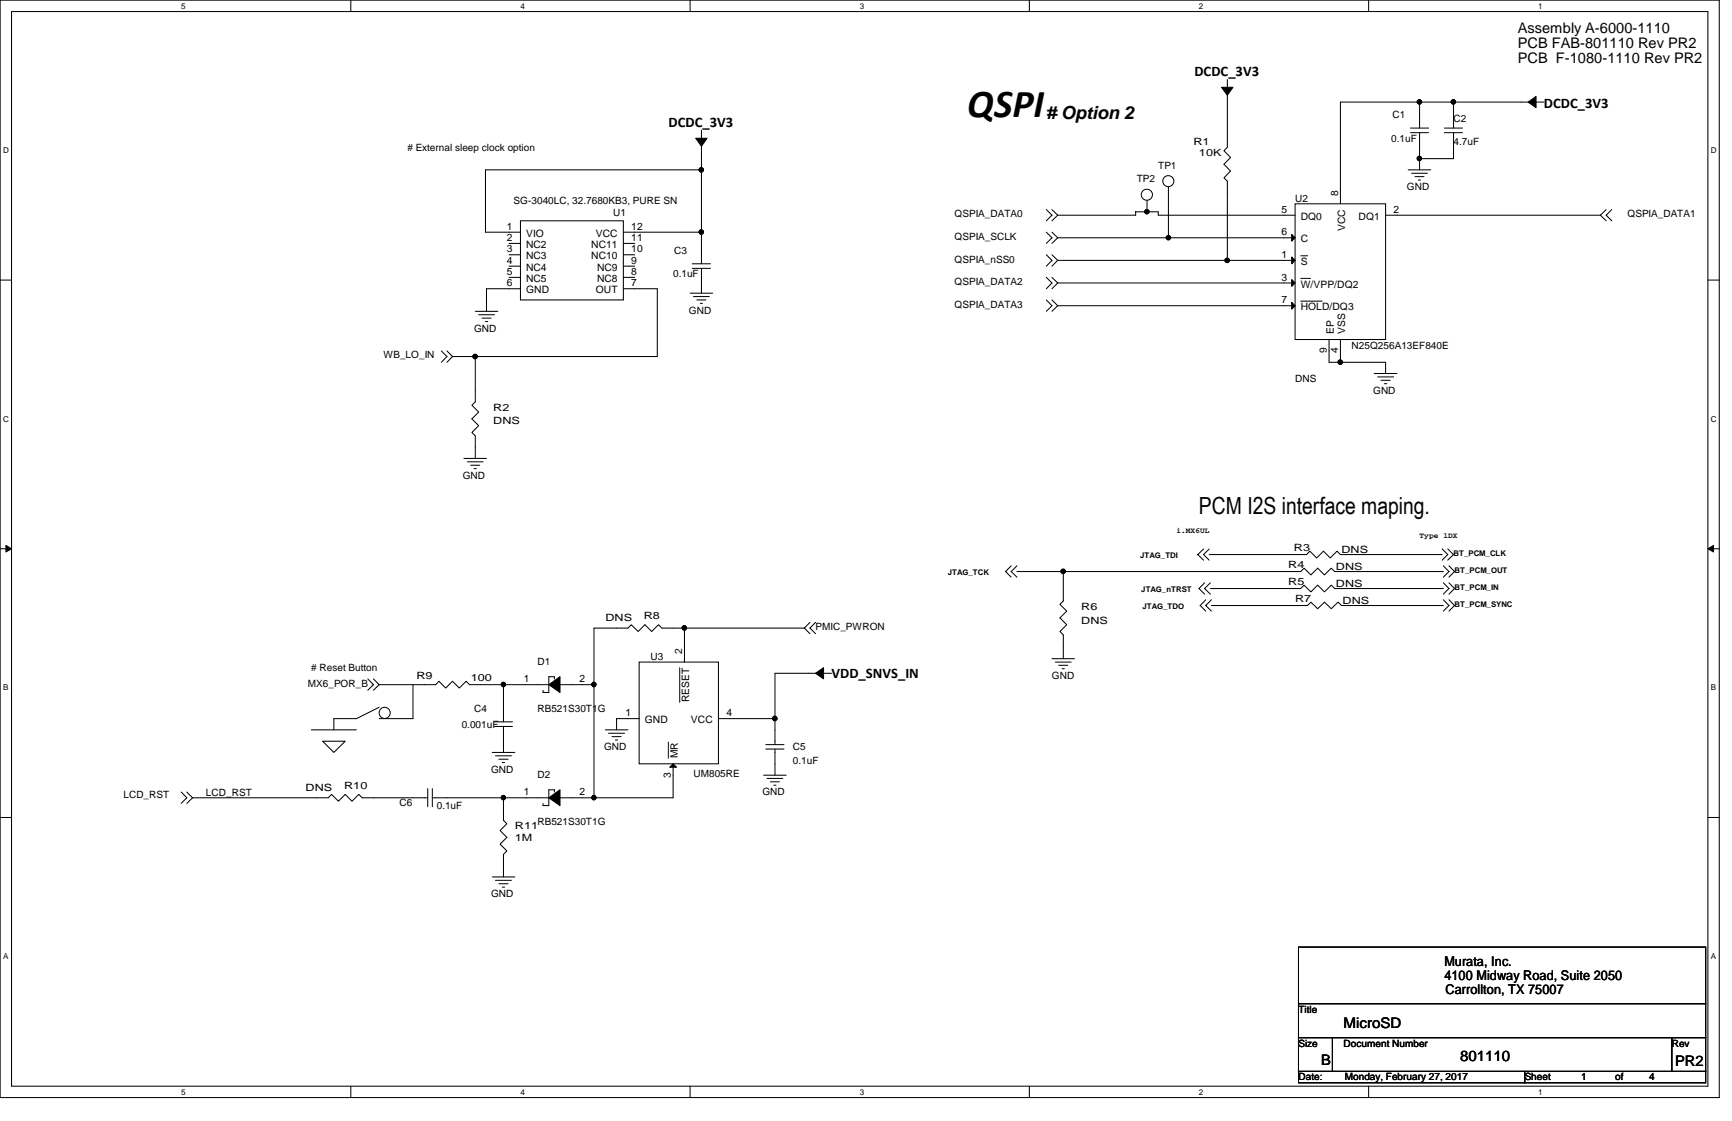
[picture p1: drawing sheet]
<svg xmlns="http://www.w3.org/2000/svg" width="432mm" height="279mm" viewBox="0 0 432 279" stroke-linecap="round" stroke-linejoin="round" font-family="sans-serif">
<path d="M0 0h428.6v273.6h-428.6zM2.9 2.9h422.9v267.8h-422.9z" fill="none" stroke="#000" stroke-width=".25"/>
<g fill="#fff">
<path d="M45.2 .4h1.1v2.2h-1.1z"/>
<path d="M45.2 271.1h1.1v2.2h-1.1z"/>
</g>
<path d="M87.5 0v2.9M87.5 270.7v2.9" fill="none" stroke="#000" stroke-width=".25"/>
<g fill="#fff">
<path d="M129.8 .4h1.1v2.2h-1.1z"/>
<path d="M129.8 271.1h1.1v2.2h-1.1z"/>
</g>
<path d="M172 0v2.9M172 270.7v2.9" fill="none" stroke="#000" stroke-width=".25"/>
<g fill="#fff">
<path d="M214.3 .4h1.1v2.2h-1.1z"/>
<path d="M214.3 271.1h1.1v2.2h-1.1z"/>
</g>
<path d="M256.6 0v2.9M256.6 270.7v2.9" fill="none" stroke="#000" stroke-width=".25"/>
<g fill="#fff">
<path d="M298.9 .4h1.1v2.2h-1.1z"/>
<path d="M298.9 271.1h1.1v2.2h-1.1z"/>
</g>
<path d="M341.2 0v2.9M341.2 270.7v2.9" fill="none" stroke="#000" stroke-width=".25"/>
<g fill="#fff">
<path d="M383.5 .4h1.1v2.2h-1.1z"/>
<path d="M383.5 271.1h1.1v2.2h-1.1z"/>
<path d="M.8 36.3h1.4v2.3h-1.4z"/>
<path d="M426.5 36.3h1.4v2.3h-1.4z"/>
<path d="M.8 103.3h1.4v2.2h-1.4z"/>
<path d="M426.5 103.3h1.4v2.2h-1.4z"/>
</g>
<path d="M0 69.8h2.9M425.8 69.8h2.8" fill="none" stroke="#000" stroke-width=".25"/>
<g fill="#fff">
<path d="M.8 170.2h1.3v2.3h-1.3z"/>
<path d="M426.5 170.2h1.3v2.3h-1.3z"/>
</g>
<path d="M0 136.8h2.9M425.8 136.8h2.8" fill="none" stroke="#000" stroke-width=".25"/>
<path d="M1.5 135.9l1.4 .9-1.4 .8zM425.8 136.8l1.4-.9v1.7z" fill="#000" stroke="#000" stroke-width=".25"/>
<g fill="#fff">
<path d="M.8 237.2h1.3v2.2h-1.3z"/>
<path d="M426.5 237.2h1.3v2.2h-1.3z"/>
</g>
<g fill="none" stroke="#000" stroke-width=".25">
<path d="M306 19.8v3.1M174.9 32.5v3.1M174.9 36.2v29.5M306 23.5v13.2l-.9 .9 1.7 1.6-1.7 1.7 1.7 1.7-1.7 1.7 .9 .9v19.7M351.6 31.9h4.5M351.6 33.1h4.5M353.9 25.4v6.5M353.9 33.1v9.2M360.1 31.9h4.5M360.1 33.1h4.5M362.4 25.4v6.5M362.4 33.1v6.4h-8.5"/>
<path d="M381.3 25.4h-47.1v25.4M381.8 25.4h3.1M121 57.9h8.8M129.8 55h25.6v19.8h-25.6zM155.4 57.9h19.5M174.9 42.3h-53.9v15.6M260.9 52.2l1.4 1.4-1.4 1.4M260.9 57.9l1.4 1.4-1.4 1.4M262.3 52.2l1.4 1.4M262.3 57.9l1.4 1.4M263.7 59.3h59.2M263.7 53.6l-1.4 1.4"/>
<path d="M263.7 59.3l-1.4 1.4M263.7 53.6h19.4v-.8h5.7v.8h34.1M286 50v2.8M291.3 46.6v12.7M322.9 50.8h22.5v33.8h-22.5zM345.4 53.6h53.6M351.1 42.3h5.6M351.9 43.2h4M352.8 44h2.2M353.6 44.9h.6M399 53.6l1.4 1.4M400.4 52.2l-1.4 1.4"/>
<path d="M401.8 52.2l-1.4 1.4 1.4 1.4M118.5 77.6h5.6M119.3 78.4h4M120.2 79.3h2.2M126.9 66.3h2.9M126.9 63.5h2.9M126.9 69.1h2.9M126.9 60.7h2.9M129.8 72h-8.5v5.6M155.4 72h8.5v16.9h-51.1M155.4 66.3h2.8M155.4 63.5h2.8"/>
<path d="M155.4 69.1h2.8M155.4 60.7h2.8M172 73.1h5.7M172.6 66.9h4.5M172.6 65.7h4.5M172.9 73.9h3.9M173.7 74.8h2.3M174.6 75.6h.5M174.9 66.9v6.2M260.9 69.1l1.4 1.4-1.4 1.5M260.9 74.8l1.4 1.4-1.4 1.4M260.9 63.5l1.4 1.4-1.4 1.4"/>
<path d="M262.3 69.1l1.4 1.4M262.3 74.8l1.4 1.4M262.3 63.5l1.4 1.4M263.7 70.5l-1.4 1.5M263.7 76.2l-1.4 1.4M263.7 64.9l-1.4 1.4M263.7 64.9h59.2M263.7 70.5h59.2M263.7 76.2h59.2M324.3 63.8h1.7M324.3 69.4h2.4M324.3 75.1h5.3"/>
<path d="M110 87.5l1.4 1.4-1.4 1.4M111.4 87.5l1.4 1.4M112.8 88.9l-1.4 1.4M118.5 88.9v11.3l-.9 .8 1.7 1.7-1.7 1.7 1.7 1.7-1.7 1.7 .9 .8v5.7M121 80.1h.6M331.3 84.6v5.7h14.1v2.8M334.2 84.6v5.7M342.6 93.1h5.7M343.5 93.9h3.9M344.3 94.8h2.3M345.1 95.6h.6M115.7 114.3h5.6"/>
<path d="M116.5 115.1h3.9M117.3 116h2.3M118.2 116.8h.5M300.1 136.8l-1.5 1.4 1.5 1.4M301.5 136.8l-1.4 1.4 1.4 1.4M301.5 138.2h24.2l.9-.8 1.6 1.7 1.7-1.7 1.7 1.7 1.7-1.7 .9 .8h25.3M359.5 136.8l1.4 1.4-1.4 1.4M360.9 136.8l1.5 1.4-1.5 1.4M170.6 156.6v8.4M200.5 156.6l-35.5-.1-.8-.8-1.7 1.7-1.7-1.7-1.7 1.7-1.7-1.7-.9 .9h-8.4v42.2M200.5 156.6l1.4 1.3M201.9 155.1l-1.4 1.5"/>
<path d="M203.3 155.1l-1.4 1.5 1.4 1.3M252.1 141l-1.4 1.5 1.4 1.4M253.5 141l-1.4 1.5 1.4 1.4M253.5 142.5h70.8l.8-.9 1.7 1.7 1.7-1.7 1.7 1.7 1.7-1.7 .8 .9h27.1M265.1 142.5v7.3l-.9 .8 1.7 1.7-1.7 1.7 1.7 1.7-1.7 1.7 .9 .8v6M300.3 145.3l-1.4 1.4 1.4 1.4M300.6 149.5l-1.4 1.4 1.4 1.4M301.8 145.3l-1.5 1.4 1.5 1.4M302 149.5l-1.4 1.4 1.4 1.4M302 150.9h24l.8-.8 1.7 1.6 1.7-1.6 1.7 1.6 1.7-1.6 .8 .8h25.4M332.7 146.7l-.8-.9-1.7 1.7-1.7-1.7-1.7 1.7-1.7-1.7-.8 .9h-22.5M332.7 146.7h27.1"/>
<path d="M359.8 141l1.4 1.5-1.4 1.4M359.8 145.3l1.4 1.4-1.4 1.4M359.8 149.5l1.4 1.4-1.4 1.4M361.2 141l1.4 1.5-1.4 1.4M361.2 145.3l1.4 1.4-1.4 1.4M361.2 149.5l1.4 1.4-1.4 1.4M91.7 169.2l1.4 1.4-1.4 1.4M93.1 169.2l1.4 1.4M94.5 176.3l-5.6 2.8h-5.7v2.8M94.5 170.6l-1.4 1.4M94.5 170.6h14.1l.8-.8 1.7 1.7 1.7-1.7 1.7 1.7 1.7-1.7 .9 .8h19.7M103 170.6v8.5h-8.5"/>
<path d="M123.3 179.9h4.5M125.5 170.6v9.3M138.2 169.2v-.5h-1.4v3.9h-1.4v-.6M139.6 170.6h8.5M159.3 179.1h-5.6v2.8M159.3 165h19.8v25.4h-19.8zM169.5 166.4v8.7M179.1 179.1h14.1M193.2 167.8v17.8M193.2 167.8h10.4M204.2 167.8h3.1M262.3 164.2h5.6"/>
<path d="M263.1 165h3.9M264 165.8h2.2M264.8 166.7h.5M45.2 197.4l1.4 1.4-1.4 1.4M46.6 197.4l1.4 1.4M48 198.8l-1.4 1.4M48 198.8h33.8l.9-.8 1.7 1.7 1.7-1.7 1.7 1.7 1.7-1.7 .8 .8h16.3M77.6 181.9h11.3M80.4 184.7h5.7l-2.9 2.8zM106.6 196.6v4.5M107.8 198.8h17.7v5.7l.9 .8-1.7 1.7 1.7 1.7-1.7 1.7 1.7 1.7-.9 .8v5.7M107.8 196.6v4.5"/>
<path d="M122.7 187.5h5.7M123.3 181.1h4.5M123.5 188.4h4M124.4 189.2h2.3M125.2 190.1h.6M125.5 181.1v6.4M125.5 198.8h11.3M138.2 197.4v-.5h-1.4v3.9h-1.4v-.6M150.9 181.9h5.6M151.7 182.8h4M152.6 183.6h2.3M153.4 184.4h.6"/>
<path d="M166.6 185v4M167.8 190.4v8.4h-28.2M190.4 193.2h5.6M190.9 185.6h4.6M190.9 186.7h4.6M191.2 194h4M192.1 194.9h2.2M192.9 195.7h.6M193.2 186.7v6.5M0 203.8h2.9M122.7 218.6h5.7M123.5 219.4h4"/>
<path d="M425.8 203.8h2.8M124.4 220.3h2.3M125.2 221.1h.6M323.7 236.1h101.5v14.1h-101.5zM323.7 250.2h101.5v8.4h-101.5zM323.7 258.6h8.5v8.4h-8.5zM332.2 258.6h84.6v8.4h-84.6zM416.8 258.6h8.4v8.4h-8.4zM323.7 267h56.4v2.9h-56.4zM380.1 267h45.1v2.9h-45.1z"/>
<circle cx="285.9" cy="48.5" r="1.39"/>
<circle cx="291.3" cy="45.1" r="1.38"/>
<circle cx="95.9" cy="177.7" r="1.39"/>
</g>
<g fill="#000" stroke="#000" stroke-width=".25">
<path d="M173.4 34.5h2.9l-1.4 2zM304.5 21.8h2.9l-1.4 2zM381 25.4l1.9-1.4v2.8zM322 58.4l.9 .9-.9 .8zM322 64.1l.9 .8-.9 .8zM322 69.7l.9 .8-.9 .9zM322 75.4l.9 .8-.9 .9zM136.8 170.6l2.8-1.9v3.9zM203.3 167.8l2-1.4v2.8zM136.8 198.8l2.8-2v4zM167.8 190.4l.9 .8h-1.7z"/>
<circle cx="353.9" cy="39.5" r=".56"/>
<circle cx="353.9" cy="25.4" r=".56"/>
<circle cx="362.3" cy="25.4" r=".56"/>
<circle cx="174.8" cy="42.3" r=".56"/>
<circle cx="174.8" cy="57.8" r=".56"/>
<circle cx="285.9" cy="52.8" r=".55"/>
<circle cx="291.3" cy="59.2" r=".55"/>
<circle cx="305.9" cy="64.9" r=".56"/>
<circle cx="118.4" cy="88.9" r=".56"/>
<circle cx="334.1" cy="90.3" r=".56"/>
<circle cx="170.6" cy="156.5" r=".56"/>
<circle cx="265" cy="142.4" r=".56"/>
<circle cx="125.5" cy="170.6" r=".55"/>
<circle cx="148" cy="170.6" r=".55"/>
<circle cx="193.2" cy="179.1" r=".56"/>
<circle cx="125.5" cy="198.8" r=".55"/>
<circle cx="148" cy="198.8" r=".55"/>
</g>
<text font-size="9.9" x="241.1" y="29.2">QSPI</text>
<text font-size="5.9" x="298.9" y="128.1">PCM I2S interface maping.</text>
<text font-size="4.5" x="260.9" y="29.5"># Option 2</text>
<g font-size="3.6">
<text x="378.4" y="8.1">Assembly A-6000-1110</text>
<text x="378.4" y="11.9">PCB FAB-801110 Rev PR2</text>
<text x="378.4" y="15.7">PCB F-1080-1110 Rev PR2</text>
<text x="297.8" y="19.1">DCDC_3V3</text>
<text x="384.9" y="26.9">DCDC_3V3</text>
<text x="166.7" y="31.7">DCDC_3V3</text>
<text x="207.3" y="169">VDD_SNVS_IN</text>
<text x="335" y="256.2">MicroSD</text>
<text x="329.4" y="265.5">B</text>
<text x="364" y="264.4">801110</text>
<text x="417.6" y="265.8">PR2</text>
</g>
<g font-size="3.3">
<text x="360.1" y="240.7">Murata, Inc.</text>
<text x="360.1" y="244.1">4100 Midway Road, Suite 2050</text>
<text x="360.4" y="247.8">Carrollton, TX 75007</text>
</g>
<g font-size="2.5">
<text x="347.1" y="29.4">C1</text>
<text x="346.8" y="35.3">0.1uF</text>
<text x="362.4" y="30.5">C2</text>
<text x="101.6" y="37.5"># External sleep clock option</text>
<text x="297.5" y="36.2">R1</text>
<text x="298.9" y="38.9">10K</text>
<text x="362.4" y="36.2">4.7uF</text>
<text x="283.4" y="45.4">TP2</text>
<text x="288.8" y="42">TP1</text>
<text x="350.8" y="47.4">GND</text>
<text x="128.1" y="50.8">SG-3040LC, 32.7680KB3, PURE SN</text>
<text x="152.9" y="53.9">U1</text>
<text x="319.4" y="53">5</text>
<text x="322.9" y="50.2">U2</text>
<text x="333.6" y="48.8" transform="rotate(-90 333.6 48.8)">8</text>
<text x="347.4" y="53">2</text>
<text x="126.3" y="57.3">1</text>
<text x="131.1" y="59">VIO</text>
<text x="148.5" y="59">VCC</text>
<text x="157.4" y="57.3">12</text>
<text x="238" y="54.2">QSPIA_DATA0</text>
<text x="238" y="59.8">QSPIA_SCLK</text>
<text x="319.4" y="58.7">6</text>
<text x="324.3" y="54.8">DQ0</text>
<text x="335.4" y="57.7" transform="rotate(-90 335.4 57.7)">VCC</text>
<text x="338.7" y="54.8">DQ1</text>
<text x="405.8" y="54.2">QSPIA_DATA1</text>
<text x="126.3" y="65.7">4</text>
<text x="126.3" y="62.9">3</text>
<text x="126.3" y="60.1">2</text>
<text x="131.1" y="64.6">NC3</text>
<text x="131.1" y="61.8">NC2</text>
<text x="147.4" y="61.8">NC11</text>
<text x="147.4" y="64.6">NC10</text>
<text x="157.4" y="65.7">9</text>
<text x="157.4" y="60.1">11</text>
<text x="157.4" y="62.9">10</text>
<text x="168.1" y="63.2">C3</text>
<text x="238" y="65.4">QSPIA_nSS0</text>
<text x="319.4" y="64.3">1</text>
<text x="324.3" y="60.4">C</text>
<text x="126.3" y="68.5">5</text>
<text x="126.3" y="71.4">6</text>
<text x="131.1" y="67.5">NC4</text>
<text x="131.1" y="70.3">NC5</text>
<text x="148.8" y="70.3">NC8</text>
<text x="148.8" y="67.5">NC9</text>
<text x="157.4" y="71.4">7</text>
<text x="157.4" y="68.5">8</text>
<text x="167.8" y="69.1">0.1uF</text>
<text x="238" y="71.1">QSPIA_DATA2</text>
<text x="319.4" y="69.9">3</text>
<text x="324.3" y="66">S</text>
<text x="324.3" y="71.7">W/VPP/DQ2</text>
<text x="131.1" y="73.1">GND</text>
<text x="148.5" y="73.1">OUT</text>
<text x="238" y="76.8">QSPIA_DATA3</text>
<text x="319.4" y="75.6">7</text>
<text x="324.3" y="77.3">HOLD/DQ3</text>
<text x="118.2" y="82.7">GND</text>
<text x="171.7" y="78.1">GND</text>
<text x="332.5" y="83.2" transform="rotate(-90 332.5 83.2)">EP</text>
<text x="335.4" y="83.2" transform="rotate(-90 335.4 83.2)">VSS</text>
<text x="95.6" y="89.2">WB_LO_IN</text>
<text x="330.8" y="88.1" transform="rotate(-90 330.8 88.1)">9</text>
<text x="333.6" y="88.1" transform="rotate(-90 333.6 88.1)">4</text>
<text x="337" y="86.9">N25Q256A13EF840E</text>
<text x="322.9" y="95.3">DNS</text>
<text x="342.3" y="98.2">GND</text>
<text x="123" y="102.4">R2</text>
<text x="123" y="105.8">DNS</text>
<text x="115.4" y="119.3">GND</text>
<text x="322.6" y="137.4">R3</text>
<text x="334.4" y="137.9">DNS</text>
<text x="321.2" y="141.6">R4</text>
<text x="333" y="142.2">DNS</text>
<text x="321.2" y="145.8">R5</text>
<text x="333" y="146.4">DNS</text>
<text x="150.9" y="154.8">DNS</text>
<text x="160.5" y="154.3">R8</text>
<text x="269.6" y="152">R6</text>
<text x="269.6" y="155.4">DNS</text>
<text x="322.9" y="150">R7</text>
<text x="334.7" y="150.6">DNS</text>
<text x="203.3" y="157.1">PMIC_PWRON</text>
<text x="77.6" y="167.3"># Reset Button</text>
<text x="134" y="165.8">D1</text>
<text x="162.2" y="164.4">U3</text>
<text x="170.1" y="163" transform="rotate(-90 170.1 163)">2</text>
<text x="76.8" y="171.2">MX6_POR_B</text>
<text x="103.8" y="169.2">R9</text>
<text x="117.3" y="169.8">100</text>
<text x="130.6" y="170.1">1</text>
<text x="144.4" y="170.1">2</text>
<text x="262.3" y="169.2">GND</text>
<text x="118.2" y="177.4">C4</text>
<text x="134" y="177.4">RB521S30T1G</text>
<text x="155.9" y="178.5">1</text>
<text x="171.8" y="175" transform="rotate(-90 171.8 175)">RESET</text>
<text x="181.1" y="178.5">4</text>
<text x="115.1" y="181.4">0.001uF</text>
<text x="160.7" y="180.3">GND</text>
<text x="172.3" y="180.3">VCC</text>
<text x="150.6" y="187">GND</text>
<text x="169" y="189" transform="rotate(-90 169 189)">MR</text>
<text x="197.7" y="187">C5</text>
<text x="197.7" y="190.4">0.1uF</text>
<text x="76.2" y="197.1">DNS</text>
<text x="85.8" y="196.6">R10</text>
<text x="122.4" y="192.6">GND</text>
<text x="134" y="194">D2</text>
<text x="167.2" y="193.8" transform="rotate(-90 167.2 193.8)">3</text>
<text x="172.9" y="193.8">UM805RE</text>
<text x="30.8" y="198.8">LCD_RST</text>
<text x="51.4" y="198.3">LCD_RST</text>
<text x="99.6" y="200.8">C6</text>
<text x="108.9" y="201.6">0.1uF</text>
<text x="130.6" y="198.2">1</text>
<text x="144.4" y="198.2">2</text>
<text x="190.1" y="198.2">GND</text>
<text x="128.4" y="206.7">R11</text>
<text x="128.4" y="209.5">1M</text>
<text x="134" y="205.6">RB521S30T1G</text>
<text x="122.4" y="223.6">GND</text>
<text x="323.7" y="252.4">Title</text>
<text x="323.7" y="260.9">Size</text>
<text x="335" y="260.9">Document Number</text>
<text x="416.8" y="260.9">Rev</text>
<text x="323.7" y="269.3">Date:</text>
<text x="335.3" y="269.3">Monday, February 27, 2017</text>
<text x="380.1" y="269.3">Sheet</text>
<text x="394.2" y="269.3">1</text>
<text x="402.7" y="269.3">of</text>
<text x="411.1" y="269.3">4</text>
</g>
<g font-size="2">
<text x="45.2" y="2.2">5</text>
<text x="129.8" y="2.2">4</text>
<text x="214.3" y="2.2">3</text>
<text x="298.9" y="2.2">2</text>
<text x="383.5" y="2.2">1</text>
<text x=".8" y="38.1">D</text>
<text x="426.5" y="38.1">D</text>
<text x=".8" y="105.1">C</text>
<text x="426.5" y="105.1">C</text>
<text x=".8" y="172">B</text>
<text x="426.5" y="172">B</text>
<text x=".8" y="239">A</text>
<text x="426.5" y="239">A</text>
<text x="45.2" y="272.9">5</text>
<text x="129.8" y="272.9">4</text>
<text x="214.3" y="272.9">3</text>
<text x="298.9" y="272.9">2</text>
<text x="383.5" y="272.9">1</text>
</g>
<g font-size="1.9">
<text x="293.3" y="132.8">i.MX6UL</text>
<text x="353.9" y="134.2">Type 1DX</text>
<text x="236.3" y="143.4">JTAG_TCK</text>
<text x="284.3" y="139.2">JTAG_TDI</text>
<text x="362.4" y="138.6">BT_PCM_CLK</text>
<text x="362.6" y="142.8">BT_PCM_OUT</text>
<text x="284.5" y="147.7">JTAG_nTRST</text>
<text x="362.6" y="147.1">BT_PCM_IN</text>
<text x="284.8" y="151.9">JTAG_TDO</text>
<text x="362.6" y="151.3">BT_PCM_SYNC</text>
</g>
</svg>
